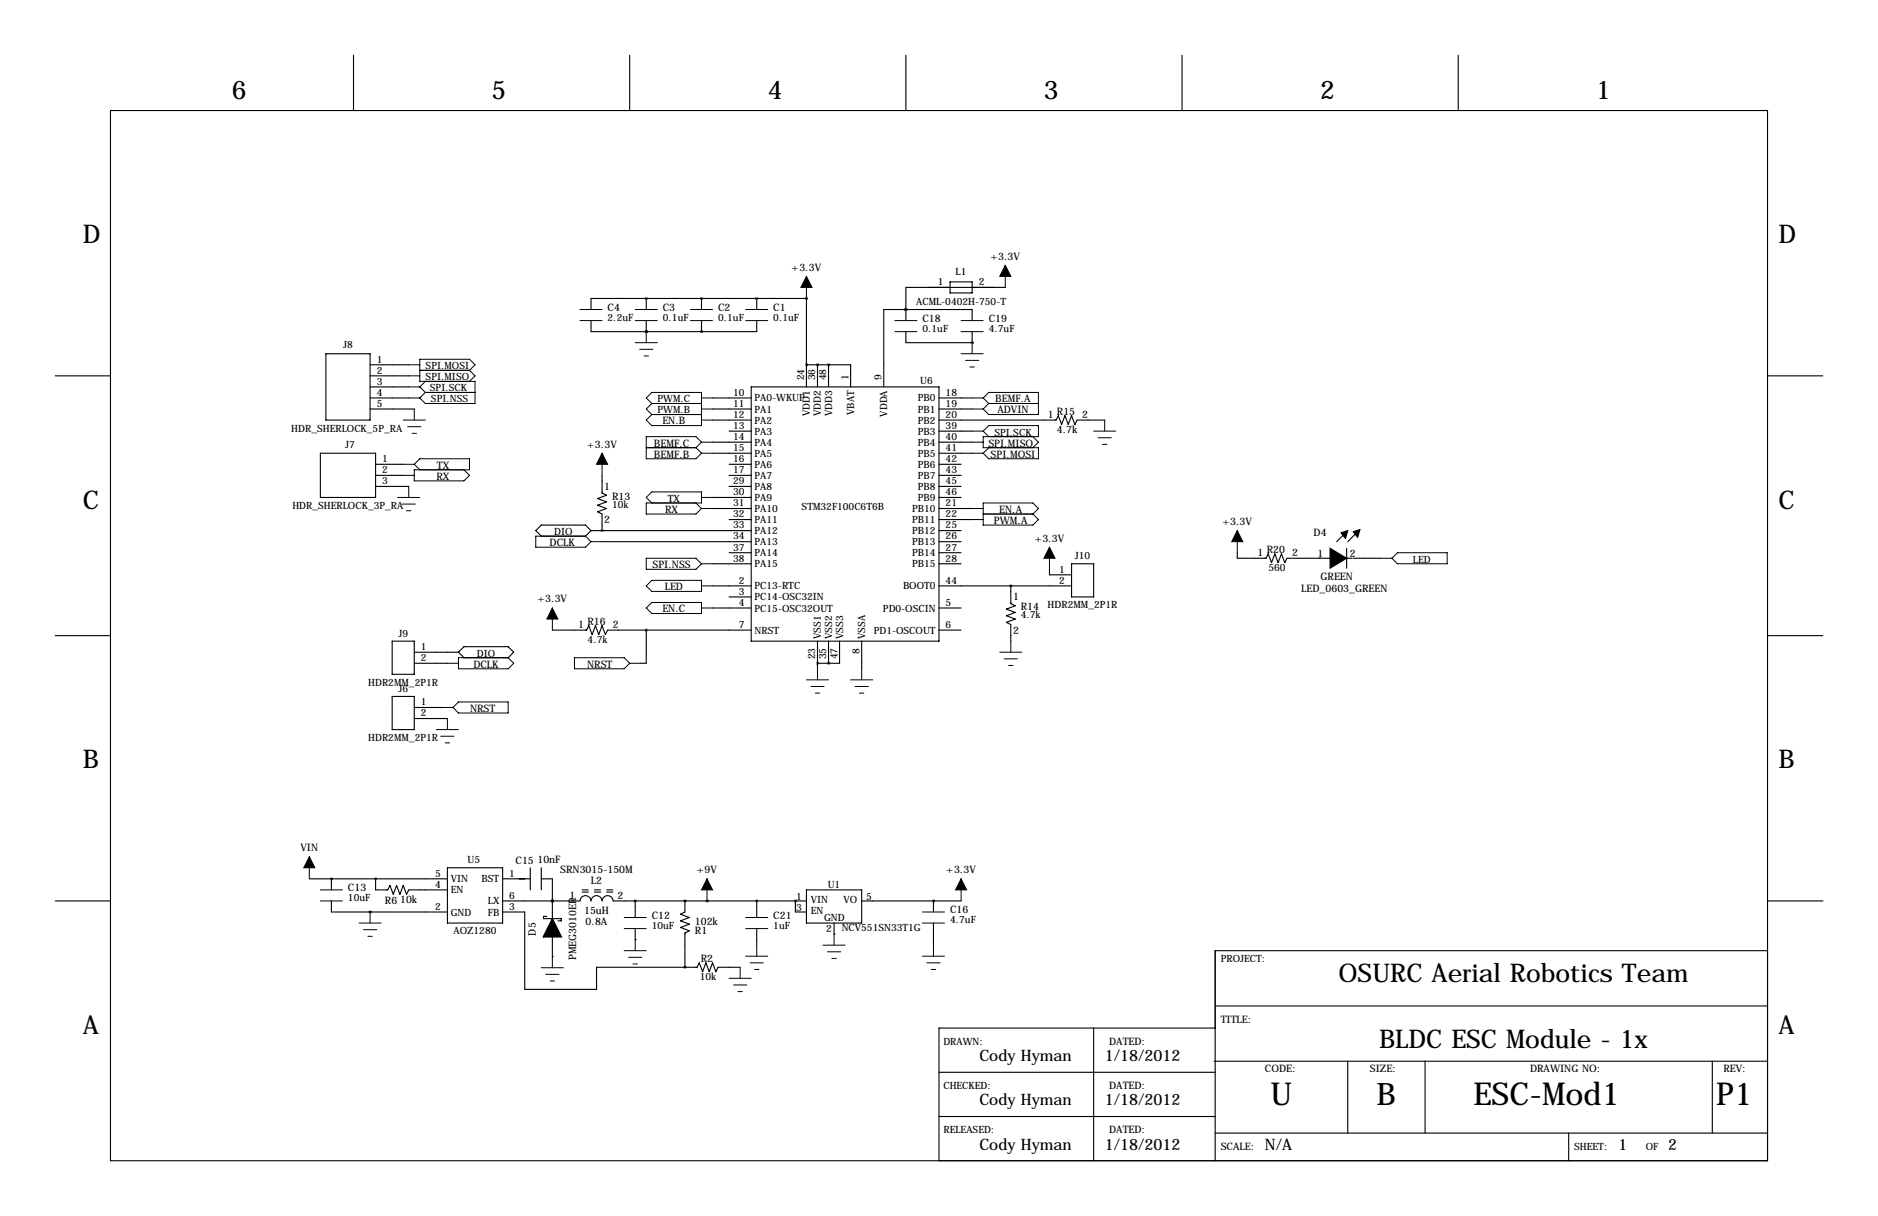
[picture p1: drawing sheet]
<svg xmlns="http://www.w3.org/2000/svg" width="432mm" height="279mm" viewBox="0 0 432 279" stroke-linecap="round" stroke-linejoin="round" font-family="sans-serif">
<g fill="none" stroke="#000" stroke-width=".25">
<path d="M81.3 12.7v12.7M144.8 12.7v12.7M208.3 12.7v12.7M271.8 12.7v12.7M335.3 12.7v12.7M25.4 25.4h381v241.3h-381zM135.9 73.7v2.5h38.1v-2.5M148.6 76.2h.1M148.6 68.6h.1M148.6 68.6v2.5M148.6 73.7v2.5M161.3 68.6h.1"/>
<path d="M161.3 76.2h.1M161.3 68.6v2.5M161.3 73.7v2.5M174 68.6h.1M174 68.6v2.5M185.4 68.6h.1M185.4 68.6v20.3M185.4 68.6h-49.5v2.5M208.3 71.1h.1M208.3 71.1h-5.1v17.8M208.3 71.1v2.6M208.3 76.2v2.5h15.2"/>
<path d="M208.3 71.1h15.2v2.6M218.4 64.8h5.1v2.5h-5.1zM223.5 78.7h.1M223.5 76.2v2.5M231.1 66h-22.8v5.1M12.7 86.4h12.7M74.9 81.3h10.2v15.2h-10.2zM85.1 86.4h8.9M85.1 88.9h8.9M85.1 91.4h8.9M85.1 94h10.1M85.1 83.8h8.9"/>
<path d="M163.8 91.4h8.9M163.8 94h8.9M163.8 96.5h8.9M167.6 99.1h5.1M172.7 88.9h43.2v58.4h-43.2zM185.4 83.8h.1M185.4 83.8h10.2v5.1M188 83.8h.1M188 83.8v5.1M190.5 83.8h.1M190.5 83.8v5.1M215.9 91.4h7.6"/>
<path d="M215.9 94h7.6M215.9 96.5h26.9l.5-1 .8 2 .8-2 .7 2 .8-2 .7 2 .5-1h6.4M215.9 99.1h7.6M406.4 86.4h12.7M73.7 104.1h12.7v10.2h-12.7zM86.4 106.7h6.3M86.4 109.2h6.3M86.4 111.8h7.6M138.4 109.2v4.1l1 .5-2 .8 2 .7-2 .8 2 .7-2 .8 1 .5v3.8M163.8 101.6h8.9M163.8 104.1h8.9M163.8 114.3h8.9"/>
<path d="M163.8 116.8h8.9M167.6 106.7h5.1M167.6 109.2h5.1M167.6 111.8h5.1M167.6 119.4h5.1M215.9 101.6h7.6M215.9 104.1h7.6M215.9 106.7h5.1M215.9 109.2h5.1M215.9 111.8h5.1M215.9 114.3h5.1M215.9 116.8h7.6"/>
<path d="M215.9 119.4h7.6M124.5 120.7h10.1l1.3 1.2-1.3 1.3h-10.1l-1.3-1.3zM135.9 121.9h36.8M138.4 121.9h.1M138.4 124.5h34.3M163.8 129.5h8.9M163.8 134.6h8.9M163.8 139.7h8.9M167.6 127h5.1M167.6 137.2h5.1M215.9 134.6h16.5M215.9 121.9h5.1"/>
<path d="M215.9 124.5h5.1M215.9 127h5.1M215.9 129.5h5.1M215.9 139.7h5.1M232.4 134.6h14M232.4 134.6v4.1l1 .5-2 .8 2 .7-2 .8 2 .7-2 .8 1 .5v3.8M241.3 130.8v1.3h5.1M246.4 129.5h5.1v7.7h-5.1zM284.5 127v1.3h6.6l.5-1 .8 2 .7-2 .8 2 .7-2 .8 2 .5-1h15M309.6 126v4.6M309.9 121.9l-2.6 2.6M311.1 128.3h6.4"/>
<path d="M312.4 121.9l-2.5 2.6M12.7 146h12.7M90.2 147.3h5v7.6h-5zM95.2 149.9h10.2M95.2 152.4h7.7M105.4 149.9l1.3-1.3h10.1l1.3 1.3-1.3 1.2h-10.1zM127 144.8h7.9l.5-1 .7 2 .8-2 .8 2 .7-2 .8 2 .5-1h33M148.6 144.8v7.6h-1.3M188 152.4h.1M188 147.3v6.4M190.5 152.4h.1M190.5 147.3v5.1"/>
<path d="M193 147.3v5.1h-5M198.1 147.3v6.4M215.9 144.8h5.1M406.4 146h12.7M90.2 160h5v7.6h-5zM95.2 162.6h6.4M95.2 165.1h7.7M102.9 199.4h12.7v12.7h-12.7zM121.9 199.4v5.1M124.5 199.4v5.1M12.7 207h12.7M71.1 201.9h31.8"/>
<path d="M76.2 201.9h.1M76.2 207v2.5h8.9M76.2 201.9v2.6M85.1 209.5h17.8M85.1 209.5h.1M86.4 201.9v2.6h2.8l.5-1 .7 2 .8-2 .7 2 .8-2 .8 2 .5-1h8.9M115.6 207h17.8a1.27 1.27 0 0 1 1.2-1.2 1.27 1.27 0 0 1 1.3 1.2 1.27 1.27 0 0 1 1.3-1.2 1.27 1.27 0 0 1 1.2 1.2 1.27 1.27 0 0 1 1.3-1.2 1.27 1.27 0 0 1 1.3 1.2h44.4M115.6 209.5h5v17.8h16.6v-5.1h20.3M115.6 201.9h6.3M124.5 201.9h2.5v9.3M125.7 210.6h-.7v.5h4v.5h-.7M127 219.8h.1"/>
<path d="M127 207h.1M127 215.2v4.6M146 215.9h.1M146 207v3.8M146 213.4v2.5M157.5 207h.1M157.5 207v2.5l-1 .6 2 .7-2 .8 2 .7-2 .8 2 .8-1 .5v7.8M162.6 207h.1M174 207v3.8M174 213.4v3.8M182.9 207h.1M182.9 207v2.5h2.5"/>
<path d="M185.4 204.5h12.7v7.6h-12.7zM191.8 214.6h.1M191.8 212.1v2.5M198.1 207h22.9M214.6 207h.1M214.6 207v2.5M214.6 212.1v5.1M406.4 218.4h-127v48.3M406.5 207h12.7M157.5 222.2h.1M157.5 222.2h2.8l.5-1 .7 2.1 .8-2.1 .8 2.1 .7-2.1 .8 2.1 .5-1.1h5.1M251.5 236.2v30.5"/>
<path d="M279.4 236.2h-63.5v30.5M279.4 231.1h127M215.9 256.5h63.5M215.9 246.4h63.5M279.1 243.8h127.3M309.9 243.8v16.5M327.7 243.8v16.5M393.7 243.8v16.5M279.4 260.3h127M360.7 260.3v6.4"/>
</g>
<path d="M305.8 128.3h3.8l-3.8 2.3zM305.8 126l3.8 2.3h-3.8zM308.4 122.4l1.5-.5-.5 1.8zM311.1 122.2l1.6-.5-.5 1.7z" fill="#000" stroke="#000" stroke-width=".25"/>
<g fill="none" stroke="#000" stroke-width=".23">
<path d="M133.3 73.7h5.1M133.3 71.1h5.1M146 73.7h5.1M146 71.1h5.1M146 78.7h5.1M148.6 76.2v2.5M158.7 73.7h5.1M158.7 71.1h5.1M171.4 73.7h5.1M171.4 71.1h5.1M185.4 63.5v5.1M205.7 73.7h5.1"/>
<path d="M205.7 76.2h5.1M221 73.7h5.1M221 76.2h5.1M223.5 78.7v2.6M231.1 61v5M92.7 96.5h5.1M93.7 98h3.1M94 91.4h2.5M94 83.8h2.5M94 86.4h2.5M94 88.9h2.5M94.7 99.6h1.1"/>
<path d="M95.2 94v2.5M96.5 85.1h11.4M96.5 88.9l1.3 1.3M97.8 90.2h11.4M97.8 87.6l-1.3 1.3M97.8 90.2l-1.3 1.2M107.9 85.1l1.3-1.3-1.3-1.3h-11.4v5.1h12.7v5.1h-11.4l-1.3-1.3M107.9 85.1l1.3 1.3-1.3 1.2M147.1 80.3h3M148.1 81.8h1M149.9 92.7l-1.3-1.3 1.3-1.2h11.4v7.6h-11.4l-1.3-1.3 1.3-1.3M149.9 92.7h11.4"/>
<path d="M149.9 92.7l-1.3 1.3 1.3 1.2M149.9 95.2h11.4M161.3 91.4h2.5M161.3 94h2.5M161.3 96.5h2.5M221 81.3h5.1M222 82.8h3M223 84.3h1M223.5 91.4h2.6M223.5 94h2.6M223.5 99.1h2.6M226.1 91.4l1.2-1.2h11.5v5h-11.5l-1.2-1.2"/>
<path d="M226.1 99.1l1.2-1.3h11.5v2.5h-12.7v2.6h12.7v2.5h-11.5l-1.2-1.3M226.1 91.4l1.2 1.3M226.1 99.1l1.2 1.2M227.3 92.7h11.5M227.3 92.7l-1.2 1.3M251.5 99.1h5M254 96.5v2.6M91.4 114.3h5.1M92.5 115.8h3M92.7 106.7h2.5M92.7 109.2h2.5M93.5 117.3h1"/>
<path d="M94 111.8v2.5M95.2 106.7l1.3 1.2M95.2 106.7l1.3-1.3h11.4v2.5h-12.7v2.6h11.5l1.2-1.3-1.2-1.3M138.4 104.1v5.1M148.6 102.9h11.4M149.9 115.6l-1.3-1.3 1.3-1.3h11.4v2.6h-12.7v2.5h11.4l1.3-1.3M160 115.6l1.3 1.2M160 102.9l1.3 1.2M161.3 101.6l-1.3-1.3h-11.4v5.1h11.4l1.3-1.3M161.3 114.3h2.5M161.3 101.6l-1.3 1.3M161.3 116.8h2.5"/>
<path d="M161.3 104.1h2.5M161.3 101.6h2.5M223.5 116.8h2.6M223.5 119.4h2.6M223.5 104.1h2.6M223.5 101.6h2.6M226.1 115.6h11.4l1.3 1.2-1.3 1.3 1.3 1.3-1.3 1.3h-11.4zM226.1 118.1h11.4M227.3 102.9l-1.2 1.2M237.5 100.3l1.3 1.3-1.3 1.3M252.5 100.6h3M253.5 102.1h1"/>
<path d="M123.2 123.2h11.4l1.3 1.3-1.3 1.2h-11.4zM127 139.7v5.1M135.9 124.5h2.5M148.6 128.3h11.4l1.3 1.2-1.3 1.3h-11.4zM149.9 133.3h11.4v2.6h-11.4l-1.3-1.3zM149.9 138.4h11.4v2.6h-11.4l-1.3-1.3zM161.3 129.5h2.5M161.3 139.7h2.5M161.3 134.6h2.5M241.3 125.7v5.1M284.5 121.9v5.1M317.5 128.3h2.5"/>
<path d="M321.3 127h11.4v2.5h-11.4l-1.3-1.2zM102.9 152.4h2.5M105.4 151.1h11.4l1.3 1.3-1.3 1.3h-11.4zM132.1 151.1h11.4l1.3 1.3-1.3 1.3h-11.4zM144.8 152.4h2.5M185.4 156.2h5.1M186.4 157.7h3.1M187.5 159.3h1M188 153.7v2.5M195.6 156.2h5.1M196.6 157.7h3M197.6 159.3h1"/>
<path d="M198.1 153.7v2.5M229.9 149.9h5M230.9 151.4h3M231.9 152.9h1M232.4 147.3v2.6M100.3 167.6h5.1M101.3 169.2h3.1M101.6 162.6h2.5M102.4 170.7h1M102.9 165.1v2.5M105.4 161.3h11.4v2.5h-11.4l-1.3-1.2zM71.1 196.8v5.1"/>
<path d="M73.7 204.5h5M73.7 207h5M82.5 212.1h5.1M83.6 213.6h3M84.6 215.1h1M85.1 209.5v2.6M127 219.8v2.6M143.5 210.8h5.1M143.5 213.4h5.1M143.5 218.4h5.1M144.5 220h3.1M146 215.9v2.5"/>
<path d="M162.6 201.9v5.1M171.4 210.8h5.1M171.4 213.4h5.1M171.4 219.7h5.1M174 217.2v2.5M189.2 217.2h5.1M190.2 218.7h3.1M191.8 214.6v2.6M212.1 209.5h5.1M212.1 212.1h5.1M212.1 219.7h5.1M214.6 217.2v2.5"/>
<path d="M221 201.9v5.1M124.5 222.4h5M125.5 223.9h3M126.5 225.4h1M145.5 221.5h1.1M167.6 224.8h5.1M168.7 226.3h3M169.7 227.8h1M170.2 222.2v2.6M172.5 221.2h3M173.5 222.8h1M191.3 220.2h1"/>
<path d="M213.1 221.2h3.1M214.1 222.8h1"/>
</g>
<path d="M133.9 205h7.6M133.9 204.5h7.6" fill="none" stroke="#000" stroke-width=".25" stroke-dasharray="1.4 1.4"/>
<path d="M127 211.2l2 4h-4z" fill="#000" stroke="#000" stroke-width=".38"/>
<path d="M185.4 63.5l1.3 2.5h-2.6zM231.1 61l1.3 2.5h-2.5zM138.4 104.1l1.3 2.6h-2.5zM127 139.7l1.3 2.5h-2.6zM241.3 125.7l1.3 2.6h-2.6zM284.5 121.9l1.3 2.6h-2.6zM71.1 196.8l1.3 2.6h-2.6zM162.6 201.9l1.2 2.6h-2.5zM221 201.9l1.2 2.6h-2.5z" fill="#000" stroke="#000" stroke-width=".23"/>
<path d="M86.3 201.9a.05 .05 0 0 0 .1 0 .05 .05 0 0 0-.1 0zM214.6 207a.05 .05 0 0 0 .1 0 .05 .05 0 0 0-.1 0zM162.5 207a.05 .05 0 0 0 .1 0 .05 .05 0 0 0-.1 0zM146 207a.05 .05 0 0 0 .1 0 .05 .05 0 0 0-.1 0zM187.9 152.4a.05 .05 0 0 0 .1 0 .05 .05 0 0 0-.1 0zM187.9 83.8a.05 .05 0 0 0 .1 0 .05 .05 0 0 0-.1 0zM138.4 121.9a.05 .05 0 0 0 .1 0 .05 .05 0 0 0-.1 0z" fill="#000" stroke="#000" stroke-width=".63"/>
<g font-size="7.3">
<text x="292.1" y="254">U</text>
<text x="338.8" y="254">ESC-Mod1</text>
<text x="394.6" y="254">P1</text>
</g>
<text font-size="7.1" x="316.5" y="254">B</text>
<g font-size="5.9">
<text x="53.3" y="22.9">6</text>
<text x="113" y="22.9">5</text>
<text x="176.5" y="22.9">4</text>
<text x="240" y="22.9">3</text>
<text x="303.5" y="22.9">2</text>
<text x="367" y="22.9">1</text>
<text x="19" y="55.9">D</text>
<text x="408.9" y="55.9">D</text>
<text x="19" y="116.8">C</text>
<text x="408.9" y="116.8">C</text>
<text x="19" y="176.5">B</text>
<text x="408.9" y="176.5">B</text>
<text x="307.7" y="225.6">OSURC Aerial Robotics Team</text>
<text x="19" y="237.5">A</text>
<text x="408.9" y="237.5">A</text>
<text x="317.1" y="240.8">BLDC ESC Module - 1x</text>
</g>
<g font-size="3.6">
<text x="225.2" y="243.8">Cody Hyman</text>
<text x="254" y="243.8">1/18/2012</text>
<text x="225.2" y="254">Cody Hyman</text>
<text x="254" y="254">1/18/2012</text>
<text x="225.2" y="264.2">Cody Hyman</text>
<text x="254" y="264.2">1/18/2012</text>
<text x="290.8" y="264.2">N/A</text>
<text x="372.1" y="264.1">1</text>
<text x="383.5" y="264.1">2</text>
</g>
<g font-size="2.4">
<text x="227.7" y="59.7">+3.3V</text>
<text x="182" y="62.2">+3.3V</text>
<text x="139.7" y="71.4">C4</text>
<text x="152.4" y="71.4">C3</text>
<text x="165.1" y="71.4">C2</text>
<text x="177.8" y="71.4">C1</text>
<text x="212.1" y="73.9">C18</text>
<text x="227.3" y="73.9">C19</text>
<text x="228.8" y="92.5">BEMF.A</text>
<text x="229.3" y="95">ADVIN</text>
<text x="243" y="95.2">R15</text>
<text x="152.3" y="97.5">EN.B</text>
<text x="240.9" y="96.1">1</text>
<text x="243" y="99.5">4.7k</text>
<text x="248.8" y="96">2</text>
<text x="100.4" y="107.7">TX</text>
<text x="135" y="102.9">+3.3V</text>
<text x="150.4" y="105.2">BEMF.B</text>
<text x="150.4" y="102.6">BEMF.C</text>
<text x="227.2" y="102.6">SPI.MISO</text>
<text x="227.8" y="105.2">SPI.MOSI</text>
<text x="100.4" y="110.2">RX</text>
<text x="138.9" y="112.5">1</text>
<text x="140.7" y="114.8">R13</text>
<text x="152.9" y="117.9">RX</text>
<text x="229.8" y="117.9">EN.A</text>
<text x="126.4" y="125.5">DCLK</text>
<text x="138.9" y="120.3">2</text>
<text x="228.5" y="120.4">PWM.A</text>
<text x="237.9" y="124.5">+3.3V</text>
<text x="281.1" y="120.7">+3.3V</text>
<text x="302" y="123.2">D4</text>
<text x="150" y="130.6">SPI.NSS</text>
<text x="289.2" y="127.9">1</text>
<text x="291.3" y="127">R20</text>
<text x="297.1" y="127.8">2</text>
<text x="302.9" y="127.9">1</text>
<text x="310.4" y="127.9">2</text>
<text x="152.8" y="135.6">LED</text>
<text x="232.9" y="137.9">1</text>
<text x="299.2" y="136">LED_0603_GREEN</text>
<text x="303.6" y="133.2">GREEN</text>
<text x="123.6" y="138.4">+3.3V</text>
<text x="135.1" y="143.5">R16</text>
<text x="152.3" y="140.7">EN.C</text>
<text x="234.7" y="140.2">R14</text>
<text x="132.9" y="144.4">1</text>
<text x="140.9" y="144.3">2</text>
<text x="232.9" y="145.7">2</text>
<text x="108.8" y="153.4">DCLK</text>
<text x="135" y="153.4">NRST</text>
<text x="108.1" y="163.6">NRST</text>
<text x="69.1" y="195.6">VIN</text>
<text x="118.5" y="198.6">C15</text>
<text x="123.6" y="198.3">10nF</text>
<text x="128.8" y="200.5">SRN3015-150M</text>
<text x="135.9" y="203.2">L2</text>
<text x="160.3" y="200.7">+9V</text>
<text x="217.6" y="200.7">+3.3V</text>
<text x="80" y="204.7">C13</text>
<text x="88.5" y="207.8">R6</text>
<text x="92" y="207.4">10k</text>
<text x="131" y="206.5">1</text>
<text x="134.3" y="209.9">15uH</text>
<text x="142" y="206.5">2</text>
<text x="218.4" y="209.8">C16</text>
<text x="123.2" y="215" transform="rotate(-90 123.2 215)">D5</text>
<text x="134.6" y="212.5">0.8A</text>
<text x="149.9" y="211.1">C12</text>
<text x="159.8" y="214.5">R1</text>
<text x="159.8" y="212.6">102k</text>
<text x="177.8" y="211.1">C21</text>
<text x="132.5" y="220.7" transform="rotate(-90 132.5 220.7)">PMEG3010ER</text>
<text x="161.1" y="221">R2</text>
<text x="280.7" y="234.9">TITLE:</text>
<text x="255" y="240">DATED:</text>
<text x="255" y="250.2">DATED:</text>
<text x="290.8" y="246.4">CODE:</text>
<text x="315" y="246.4">SIZE:</text>
<text x="351.8" y="246.4">DRAWING NO:</text>
<text x="396.2" y="246.4">REV:</text>
<text x="255" y="260.3">DATED:</text>
<text x="280.7" y="264.2">SCALE:</text>
</g>
<g font-size="2.3">
<text x="215.6" y="65.5">1</text>
<text x="219.7" y="63.2">L1</text>
<text x="225" y="65.5">2</text>
<text x="210.6" y="70.2">ACML-0402H-750-T</text>
<text x="139.7" y="73.7">2.2uF</text>
<text x="152.4" y="73.7">0.1uF</text>
<text x="165.1" y="73.7">0.1uF</text>
<text x="177.8" y="73.7">0.1uF</text>
<text x="212.1" y="76.3">0.1uF</text>
<text x="227.3" y="76.3">4.7uF</text>
<text x="78.9" y="80">J8</text>
<text x="86.6" y="83.3">1</text>
<text x="86.6" y="85.9">2</text>
<text x="86.6" y="88.4">3</text>
<text x="97.9" y="84.8">SPI.MOSI</text>
<text x="97.9" y="87.4">SPI.MISO</text>
<text x="98.8" y="89.9">SPI.SCK</text>
<text x="184.9" y="87.4" transform="rotate(-90 184.9 87.4)">24</text>
<text x="187.5" y="87.4" transform="rotate(-90 187.5 87.4)">36</text>
<text x="190" y="87.4" transform="rotate(-90 190 87.4)">48</text>
<text x="195.1" y="87.4" transform="rotate(-90 195.1 87.4)">1</text>
<text x="202.7" y="87.4" transform="rotate(-90 202.7 87.4)">9</text>
<text x="211.6" y="88.1">U6</text>
<text x="86.6" y="90.9">4</text>
<text x="86.6" y="93.5">5</text>
<text x="99.1" y="92.5">SPI.NSS</text>
<text x="151.2" y="92.5">PWM.C</text>
<text x="151.2" y="95">PWM.B</text>
<text x="168.6" y="90.9">10</text>
<text x="168.6" y="93.5">11</text>
<text x="173.5" y="92.2">PA0-WKUP</text>
<text x="173.5" y="94.8">PA1</text>
<text x="186.2" y="95.6" transform="rotate(-90 186.2 95.6)">VDD1</text>
<text x="188.8" y="95.6" transform="rotate(-90 188.8 95.6)">VDD2</text>
<text x="191.3" y="95.6" transform="rotate(-90 191.3 95.6)">VDD3</text>
<text x="196.4" y="95.3" transform="rotate(-90 196.4 95.3)">VBAT</text>
<text x="204" y="95.7" transform="rotate(-90 204 95.7)">VDDA</text>
<text x="211.1" y="92.2">PB0</text>
<text x="211.1" y="94.8">PB1</text>
<text x="217.4" y="90.9">18</text>
<text x="217.4" y="93.5">19</text>
<text x="67" y="99.1">HDR_SHERLOCK_5P_RA</text>
<text x="168.6" y="96">12</text>
<text x="168.6" y="98.6">13</text>
<text x="168.6" y="101.1">14</text>
<text x="173.5" y="97.3">PA2</text>
<text x="173.5" y="99.9">PA3</text>
<text x="211.1" y="97.3">PB2</text>
<text x="211.1" y="99.9">PB3</text>
<text x="217.4" y="96">20</text>
<text x="217.4" y="98.6">39</text>
<text x="217.4" y="101.1">40</text>
<text x="228.6" y="100.1">SPI.SCK</text>
<text x="79.4" y="102.9">J7</text>
<text x="87.9" y="106.2">1</text>
<text x="168.6" y="103.6">15</text>
<text x="168.6" y="106.2">16</text>
<text x="173.5" y="102.4">PA4</text>
<text x="173.5" y="104.9">PA5</text>
<text x="173.5" y="107.5">PA6</text>
<text x="211.1" y="102.4">PB4</text>
<text x="211.1" y="104.9">PB5</text>
<text x="211.1" y="107.5">PB6</text>
<text x="217.4" y="103.6">41</text>
<text x="217.4" y="106.2">42</text>
<text x="87.9" y="108.7">2</text>
<text x="87.9" y="111.3">3</text>
<text x="168.6" y="108.7">17</text>
<text x="168.6" y="111.3">29</text>
<text x="168.6" y="113.8">30</text>
<text x="173.5" y="110">PA7</text>
<text x="173.5" y="112.6">PA8</text>
<text x="211.1" y="110">PB7</text>
<text x="211.1" y="112.6">PB8</text>
<text x="217.4" y="108.7">43</text>
<text x="217.4" y="111.3">45</text>
<text x="217.4" y="113.8">46</text>
<text x="67.2" y="116.9">HDR_SHERLOCK_3P_RA</text>
<text x="140.7" y="116.7">10k</text>
<text x="153.6" y="115.3">TX</text>
<text x="168.6" y="116.3">31</text>
<text x="168.6" y="118.9">32</text>
<text x="173.5" y="115.1">PA9</text>
<text x="173.5" y="117.6">PA10</text>
<text x="184.3" y="117.1">STM32F100C6T6B</text>
<text x="209.7" y="117.6">PB10</text>
<text x="211.1" y="115.1">PB9</text>
<text x="217.4" y="116.3">21</text>
<text x="217.4" y="118.9">22</text>
<text x="127.4" y="122.9">DIO</text>
<text x="168.6" y="121.4">33</text>
<text x="168.6" y="124">34</text>
<text x="173.5" y="120.2">PA11</text>
<text x="173.5" y="122.7">PA12</text>
<text x="173.5" y="125.3">PA13</text>
<text x="209.7" y="120.2">PB11</text>
<text x="209.7" y="122.7">PB12</text>
<text x="209.7" y="125.3">PB13</text>
<text x="217.4" y="121.4">25</text>
<text x="217.4" y="124">26</text>
<text x="168.6" y="126.5">37</text>
<text x="168.6" y="129">38</text>
<text x="173.5" y="127.8">PA14</text>
<text x="173.5" y="130.3">PA15</text>
<text x="209.7" y="127.8">PB14</text>
<text x="209.7" y="130.3">PB15</text>
<text x="217.4" y="126.5">27</text>
<text x="217.4" y="129">28</text>
<text x="243.5" y="131.6">1</text>
<text x="247.1" y="128.5">J10</text>
<text x="291.6" y="131.2">560</text>
<text x="324.9" y="129.3">LED</text>
<text x="169.9" y="134.1">2</text>
<text x="169.9" y="136.7">3</text>
<text x="173.5" y="135.4">PC13-RTC</text>
<text x="173.5" y="138">PC14-OSC32IN</text>
<text x="207.6" y="135.4">BOOT0</text>
<text x="217.4" y="134.1">44</text>
<text x="243.5" y="134.1">2</text>
<text x="169.9" y="139.2">4</text>
<text x="173.5" y="140.5">PC15-OSC32OUT</text>
<text x="203" y="140.5">PD0-OSCIN</text>
<text x="217.4" y="139.2">5</text>
<text x="234.7" y="142.1">4.7k</text>
<text x="240.9" y="139.8">HDR2MM_2P1R</text>
<text x="91.6" y="146.3">J9</text>
<text x="96.8" y="149.4">1</text>
<text x="135.1" y="147.7">4.7k</text>
<text x="169.9" y="144.3">7</text>
<text x="173.5" y="145.6">NRST</text>
<text x="188.8" y="146.8" transform="rotate(-90 188.8 146.8)">VSS1</text>
<text x="191.3" y="146.8" transform="rotate(-90 191.3 146.8)">VSS2</text>
<text x="193.8" y="146.8" transform="rotate(-90 193.8 146.8)">VSS3</text>
<text x="198.9" y="146.8" transform="rotate(-90 198.9 146.8)">VSSA</text>
<text x="200.9" y="145.6">PD1-OSCOUT</text>
<text x="217.4" y="144.3">6</text>
<text x="96.8" y="151.9">2</text>
<text x="109.7" y="150.9">DIO</text>
<text x="187.5" y="151.5" transform="rotate(-90 187.5 151.5)">23</text>
<text x="190" y="151.5" transform="rotate(-90 190 151.5)">35</text>
<text x="192.5" y="151.5" transform="rotate(-90 192.5 151.5)">47</text>
<text x="197.6" y="150.2" transform="rotate(-90 197.6 150.2)">8</text>
<text x="84.7" y="157.6">HDR2MM_2P1R</text>
<text x="91.6" y="159">J6</text>
<text x="96.8" y="162.1">1</text>
<text x="96.8" y="164.6">2</text>
<text x="84.7" y="170.3">HDR2MM_2P1R</text>
<text x="100" y="201.4">5</text>
<text x="100" y="204">4</text>
<text x="103.6" y="202.7">VIN</text>
<text x="107.5" y="198.4">U5</text>
<text x="110.7" y="202.7">BST</text>
<text x="117.1" y="201.4">1</text>
<text x="190.3" y="204">U1</text>
<text x="80" y="207.1">10uF</text>
<text x="100" y="209">2</text>
<text x="103.6" y="205.3">EN</text>
<text x="112.2" y="207.8">LX</text>
<text x="117.1" y="206.5">6</text>
<text x="117.1" y="209">3</text>
<text x="183.1" y="206.8">1</text>
<text x="183.1" y="209.3">3</text>
<text x="186.4" y="207.6">VIN</text>
<text x="193.9" y="207.6">VO</text>
<text x="199.1" y="206.8">5</text>
<text x="103.6" y="210.4">GND</text>
<text x="104.3" y="214.7">AOZ1280</text>
<text x="112.2" y="210.4">FB</text>
<text x="149.9" y="213.4">10uF</text>
<text x="177.8" y="213.4">1uF</text>
<text x="186.4" y="210.1">EN</text>
<text x="189.5" y="211.6">GND</text>
<text x="189.9" y="214.2">2</text>
<text x="193.5" y="214">NCV551SN33T1G</text>
<text x="218.4" y="212.2">4.7uF</text>
<text x="280.7" y="221">PROJECT:</text>
<text x="160.9" y="225.1">10k</text>
<text x="216.9" y="240">DRAWN:</text>
<text x="216.9" y="250.2">CHECKED:</text>
<text x="216.9" y="260.3">RELEASED:</text>
<text x="361.9" y="264.2">SHEET:</text>
<text x="378.4" y="264.2">OF</text>
</g>
</svg>
